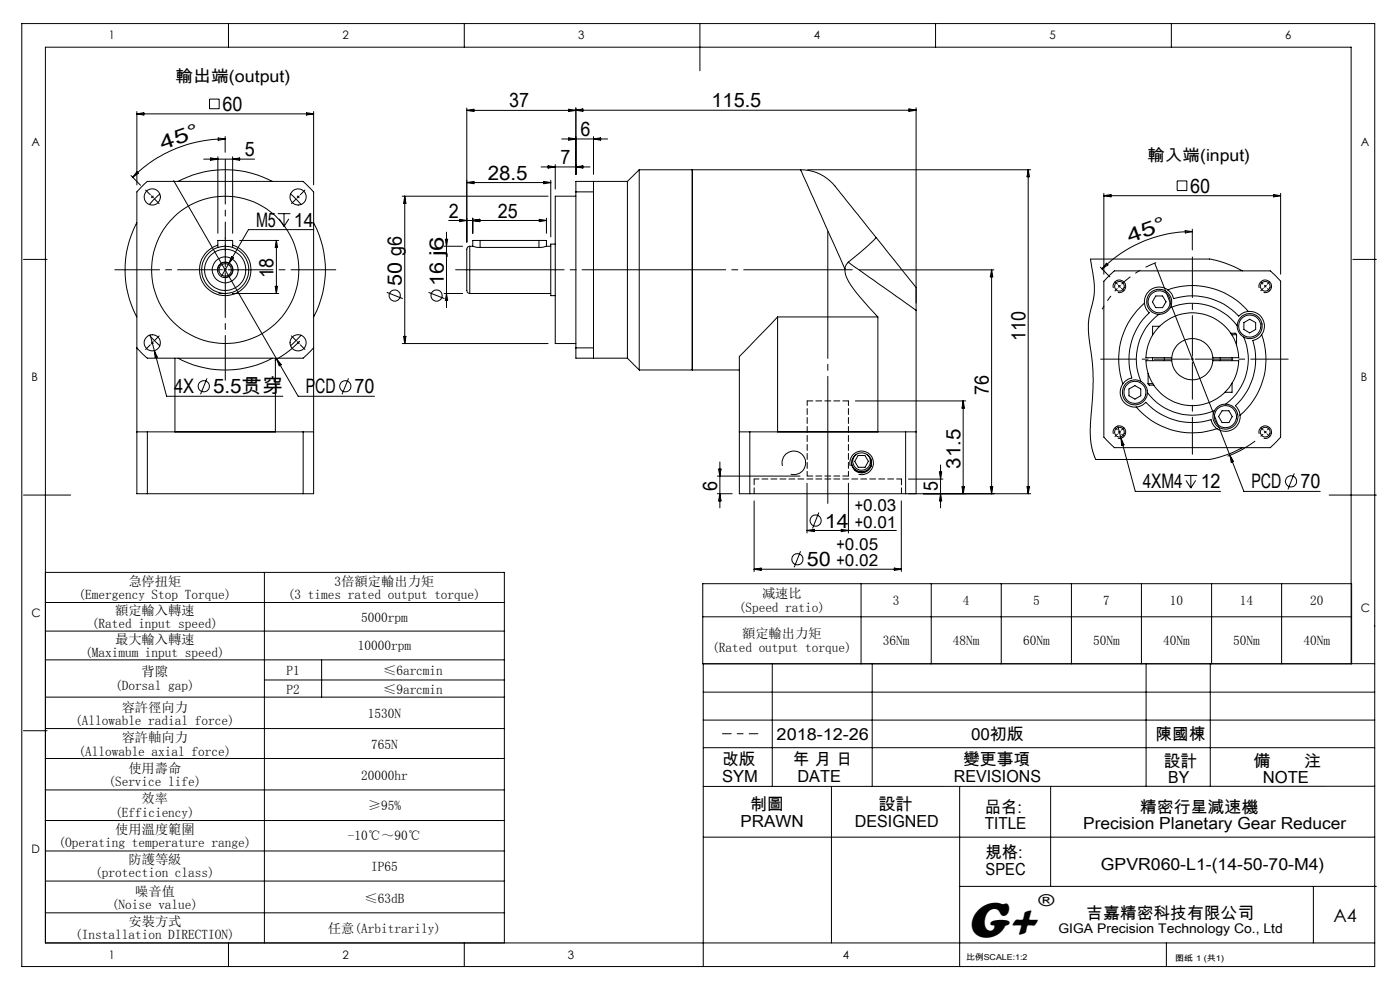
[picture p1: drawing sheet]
<svg xmlns="http://www.w3.org/2000/svg" width="297mm" height="210mm" viewBox="0 0 297 210" stroke-linecap="round" stroke-linejoin="round" font-family="sans-serif">
<g fill="none" stroke="#000" stroke-width=".21">
<path d="M4.6 5h287v200h-287zM48.5 5v5M98.5 5v5M148.5 5v10M198.5 5v5M248.5 5v5M27.8 37.2l2 2.1M29 23.7v15.5M29 24.2h37.5M29 24.2l1.5-.3v.5zM29.1 36.4l.3 .4-1.2 .8zM36.8 38.3l21.9 37.9"/>
<path d="M37.8 38.5a21.4 21.4 0 0 1 20 0M43.2 33.8h10.8M44.4 21h2.1v2.1h-2.1zM44.7 33.5l1.5 .3-1.5 .2zM46.2 33.3v16.2M46.3 29.3l1.5 .2-1.5 .3zM47.8 29.5a27.5 27.5 0 0 0-19.6 8.1M47.8 29v3.3M49.4 33.3v16.2M49.4 33.8l1.4-.3v.5zM65 23.9l1.5 .3-1.5 .2zM66.5 23.7v15.5"/>
<path d="M99 22.9v28.5M99 23.4h23.2M99 23.4l1.5-.2v.5zM99 38.7l1.5-.2v.5zM99 38.7h17.8M114.8 35.4h10.4M115.4 38.5l1.4 .2-1.4 .3zM116.3 35.2l1.5 .2-1.5 .3zM116.8 38.2v12.1M117.8 34.9v5.2M119.2 29.5h9.7M120.6 23.2l1.6 .2-1.6 .3z"/>
<path d="M120.6 29.2l1.6 .3-1.6 .2zM122.2 35.4l1.4-.2v.5zM122.2 22.9v14.1M122.2 23.4l1.4-.3v.5zM122.2 23.4h72.1M125.9 29v8M125.9 29.5l1.5-.3v.5zM125.9 38.5v2.2M133.1 38.5v37.5M133.1 38.5h-10.9v2.2M135.6 36v42.5M135.6 36h34.2l9.4 21.1"/>
<path d="M135.6 36l-2.5 2.5M146.9 36v42.5zM169.9 36a10.2 10.2 0 0 1 8.4 4.9l7.5 9.5M171.3 36h47.4M192.8 23.1l1.5 .3-1.5 .2zM194.3 22.9v41.4M218.1 36v68.7M218.1 36l.3 1.5h-.5zM249.7 38.4h2.1v2h-2.1zM5 55h5M29 47.2a21.2 21.2 0 0 0 0 20M33.9 41.2l-2.2 2.2"/>
<path d="M46.2 52a5.5 5.5 0 0 0-2.9 8.4 5.5 5.5 0 0 0 8.9 0 5.5 5.5 0 0 0-2.8-8.4M46.2 52.5v-1.5h3.2v1.5M46.3 57.6a1.56 1.56 0 0 1 1.4-1.9 1.56 1.56 0 0 1 1.7 1.7 1.56 1.56 0 0 1-2 1.4M49.1 54.5l.4 .2-1 1.2zM50.8 51h8.3M58.6 51v11.3M58.6 51l.3 1.5h-.5zM58.9 45.3h2.7M59.2 46.4l1.1 1.6M60.3 45.3v2.7M61.3 46.4l-1 1.6M61.6 41.2l2.3 2.2"/>
<path d="M66.5 47.2a21.2 21.2 0 0 1 0 20M66.6 48.7h-13.9l-5.7 9.9M85.3 41.6h31M85.9 41.6v31.3M85.9 41.6l.2 1.5h-.5zM94.2 52.2h3.9M94.5 50.8h.5l-.3 1.4zM94.7 49.2v16.1M95.2 46.8h20.7M97.5 46.5l1.5 .3-1.5 .2zM99.7 52.2a.9 .9 0 0 0-.7 1.3v8.1a.66 .66 0 0 0 .7 .7M99.7 52.2v10.1"/>
<path d="M99.7 52.2h.6M100.3 52.2l1.5 .3M100.3 46.3v3.2M100.3 46.8l1.5-.3v.5zM101.8 51h-1.5v1.2M101.8 51h12.5M101.8 52.5h12.5M101.8 51v1.5M114.3 51h1.6v1.2h.9M114.3 51v1.5M114.4 46.5l1.5 .3-1.5 .2zM115.9 52.2l-1.6 .3"/>
<path d="M115.9 46.3v3.2M117.8 51.8h-1v10.9h1M122.2 41.6h-4.4v31.3h4.4M122.2 40.7v33.1M122.2 40.7h3.7M125.9 40.7v33.1M179.2 57.1a5.2 5.2 0 0 0 1.4 3.5 58.2 58.2 0 0 0 5.6 6.6M180 55.6l-.5 .5-.3 1M180 55.6l14.3 10.2M182.3 57.2h28.6M185.8 50.4a35.5 35.5 0 0 1-5.8 5.2M185.8 50.4l7.9 9.8a2.54 2.54 0 0 1 .6 2.5v3.1"/>
<path d="M210.4 57.2v47.5M210.4 57.2l.2 1.5h-.5zM233.4 56.7l2 2M234.2 41.5l1.5-.2v.5zM234.2 41v17.2M234.2 41.5h37.5M234.7 55.8l.4 .4-1.3 .8zM235.5 58.2l.9-.7h33.1l1.4 1.3 .8 .8v33.1l-1.6 1.7-.6 .6h-33.1l-1.7-1.7-.5-.6v-33.1zM245 55.8l15.9 40.8M251.4 48.9l1.5 .2-1.4 .3zM252.9 49.1a27 27 0 0 0-19.1 7.9M252.9 48.6v4.4"/>
<path d="M263.6 57.5a20.3 20.3 0 0 0-7-2.5h-25.2l.7 4.6 .1 2.5-1.3 6.4 .1 2.7 .7 5 .2 3.9-.1 3.9-.5 5.9v3l.3 2.2 .8 2.4h24.2a21.7 21.7 0 0 0 7-2.5M270.2 41.3l1.5 .2-1.5 .3zM271.7 41v17.2M287 55h5M29 73.8l2.3 2.2h33l2.2-2.2M31.7 71.1l2.2 2.2M31.9 71l.8 3.4M32.1 72.5l.2 .2M32.3 72.7l.2 .2M32.3 72.7l-.2 .2M32.5 72.5l-.2 .2M32.7 74.4l2.6 9.7h24.7"/>
<path d="M32.7 74.4l.7 1.4-.5 .1zM37.1 76v15.6M37.8 76a21.1 21.1 0 0 0 20 0M46.5 62.3h1.3M49.3 62.3h9.8M58.4 60.7h.5l-.3 1.6zM58.4 76v15.6M58.7 76.2l4.6 7.9h16.1M58.7 76.2l1 1.2-.5 .2zM63.6 72.3a21.5 21.5 0 0 1-5.3 4.1M63.9 71.1l-2.3 2.2M82.1 62l3.3 1.4"/>
<path d="M85.3 72.9h31M85.6 71.4h.5l-.2 1.5zM90.9 62l3.4 1.4M94.2 62.3h3.9M94.7 62.3l.3 1.4h-.5zM99.7 62.3h17.1M122.2 73.8v2.2h10.9M122.2 73.8h3.7M125.9 73.8v2.2M133.1 76l2.5 2.5M135.6 78.5h21.2M165 67.2l-8.2 8.4v29.1h2.3"/>
<path d="M165 67.2h21.2M165 67.2v24.4M186.2 67.2v24.4M194.3 65.8v38.9h-2.2M236.2 61.1a1.34 1.34 0 0 1 1.2-1.7 1.34 1.34 0 0 1 1.4 1.5 1.34 1.34 0 0 1-1.7 1.1M237.2 60.5l.3 .2M237.5 60.7l-.3 .3M237.5 60.7l.2 .3M237.7 60.5l-.2 .2M242.8 64.3a15.7 15.7 0 0 0-4.6 17.1M242.8 64.3a3.1 3.1 0 0 0 1 2 13.4 13.4 0 0 0-3.7 13.9 3.5 3.5 0 0 0-1.9 1.2M243.6 79.2v2.2"/>
<path d="M244.5 75.9v.6M245.2 62.8h1.4l.8 1.2-.8 1.3h-1.4l-.7-1.3zM245.9 66.7a11.9 11.9 0 0 0-3.9 14.2M246 69.2h-1.5v1.9M247 75.9v.6M247.7 61.5a3.1 3.1 0 0 0-3.4-.2 3.1 3.1 0 0 0-1.5 3M247.7 61.5a15.7 15.7 0 0 1 17.1 4.6M247.7 61.5a2.84 2.84 0 0 1 1.3 1.9 13.5 13.5 0 0 1 13.8 3.7 3.3 3.3 0 0 1 2-1M248.2 65.3a11.9 11.9 0 0 1 14.3 3.8M248.6 76.5a4.4 4.4 0 0 0 4.3 4.1 4.4 4.4 0 0 0 4.4-4.1M248.6 76.5h-5.5a9.8 9.8 0 0 0 9.8 9.5 9.8 9.8 0 0 0 9.9-9.5h-5.5M248.6 75.9h-5.5a9.8 9.8 0 0 1 9.8-9.6 9.8 9.8 0 0 1 9.9 9.6h-5.5"/>
<path d="M248.6 75.9a4.4 4.4 0 0 1 4.3-4.1 4.4 4.4 0 0 1 4.4 4.1M248.6 75.9v.6M257.3 75.9v.6M258.9 75.9v.6M261.1 70.7h1l.2 .3M261.3 71h1M261.4 75.9v.6M262.3 71v2.2M263.8 71.5a11.9 11.9 0 0 1-3.8 14.2M263.9 68.4l1.2-.7 1.3 .7v1.5l-1.3 .7-1.2-.7zM264.8 66.1a3.1 3.1 0 0 1 3 1.5 3.1 3.1 0 0 1-.1 3.4M267.1 61.1a1.34 1.34 0 0 1 1.2-1.7 1.34 1.34 0 0 1 1.5 1.5 1.34 1.34 0 0 1-1.7 1.1"/>
<path d="M267.7 71a15.5 15.5 0 0 1-4.6 17.1M267.7 71a3.1 3.1 0 0 1-1.9 1.2 13.5 13.5 0 0 1-3.7 13.9 3.3 3.3 0 0 1 1 2M29 91.6h2.3M31.3 91.6h33M31.3 91.6v13.1M43.9 80.2l-1.4 3.4M64.3 91.6h2.2M64.3 91.6v13.1M73.9 80.2l-1.3 3.4M152.4 99.5h.6l-.3 1.5zM152.7 98v9.7M156.8 91.6h2.3"/>
<path d="M159.1 91.6h33M159.1 91.6v13.1M166 98.8a2.51 2.51 0 0 1 2.2-3.1 2.51 2.51 0 0 1 2.7 2.7 2.51 2.51 0 0 1-3.2 2.2M180.4 98.8a2.5 2.5 0 0 1 2.2-3.1 2.5 2.5 0 0 1 2.7 2.7 2.5 2.5 0 0 1-3.2 2.2M180.7 98.5a2.18 2.18 0 0 0 1.9 1.5 2.18 2.18 0 0 0 2.2-1.2M181.3 99.7l.9 .4 1.2 .1M181.5 85h23.4M181.6 96.4a1.88 1.88 0 0 0-.2 2.8 1.88 1.88 0 0 0 2.7 0 1.88 1.88 0 0 0-.1-2.8M182 96.6h1.5l.7 1.3-.7 1.2h-1.4l-.8-1.2zM184.7 97.4v1.6M192.1 91.6h2.2M192.1 91.6v13.1"/>
<path d="M199.5 98.6v9.1M204.3 85v19.7M204.3 85l.3 1.6h-.5zM236.2 92a1.33 1.33 0 0 1 1.1-1.7 1.33 1.33 0 0 1 1.5 1.5 1.33 1.33 0 0 1-1.7 1.1M237.1 90.4l.7 2.5M237.8 92.9l3 11.3h18.1M237.8 92.9l.6 1.5-.5 .1zM238.2 81.4a3.1 3.1 0 0 0-.1 3.4 3.1 3.1 0 0 0 3 1.6M239.5 82.5l1.3-.7 1.2 .7v1.5l-1.2 .7-1.3-.7zM241.1 86.4a15.6 15.6 0 0 0 17.1 4.5M241.1 86.4a3.1 3.1 0 0 0 2-1.1 13.5 13.5 0 0 0 13.8 3.7 3 3 0 0 0 1.3 1.9M243.4 83.3a11.9 11.9 0 0 0 14.2 3.8"/>
<path d="M243.6 81.4l.2 .3h1M243.6 81.4h1M259.3 87.1h1.4l.7 1.3-.7 1.2h-1.4l-.8-1.2zM260.9 96.6l3 7.6h16.2M260.9 96.6l.8 1.3-.5 .2zM261.4 81.3v1.9h-1.5M263.1 88.1a3.1 3.1 0 0 1-1.6 3 3.1 3.1 0 0 1-3.3-.2M266.3 93.5l-.6 .4a20.4 20.4 0 0 1-5.3 2.9M267.1 92a1.33 1.33 0 0 1 1.2-1.7 1.33 1.33 0 0 1 1.4 1.5 1.33 1.33 0 0 1-1.6 1.1M5 105h10M31.3 104.7h-2.3v-64l2.3-2.2h33l2.2 2.2v64h-2.2M31.3 104.7h33"/>
<path d="M152.2 104.7h3.1M152.2 101h17.5M152.7 104.7l.3 1.5h-.6zM159.1 104.7h33M160 106.2v15M169.8 116.9l-1.3 3.4M171.2 102.5v10.6M171.2 112.5h18.9M171.2 112.5l1.5-.2v.5zM173.7 108.7l-1.3 3.4M178.5 112.3l1.5 .2-1.5 .3zM180 102.5v10.6"/>
<path d="M191.2 106.2v15M192.7 104.7h26M192.7 101.6h7.3M199.3 100.1h.5l-.3 1.5zM199.5 104.7l.3 1.5h-.5zM204.1 103.2h.5l-.3 1.5zM210.1 103.2h.5l-.2 1.5zM217.9 103.2h.5l-.3 1.5zM251.2 100.9h2.8M251.6 101.9l1 1.6M252.6 100.9v2.6M253.6 101.9l-1 1.6"/>
<path d="M274.6 100.4l-1.4 3.4M282 105h10M9.6 121.4h97.4v78.6M9.6 127.8h97.4M9.6 133.9h97.4M9.6 140h97.4M56.1 121.4v78.6M68.2 140v7.9M149.1 130.8h137.6M160 120.7h31.2M160 120.7l1.5-.2v.5zM182.7 123.8v17"/>
<path d="M189.7 120.5l1.5 .2-1.5 .3zM197.6 123.8v17M212.4 123.8v17M227.3 123.8v17M242.1 123.8v17M257 123.8v17M271.9 123.8v17M5 155h5M9.6 147.9h97.4M9.6 154.5h97.4M56.1 144.2h50.9M149.2 152.7h142.4"/>
<path d="M149.2 146.8h142.4M149.2 140.8v64.2M149.2 158.6h142.4M163.8 140.8v26M185 140.8v26M243.1 140.8v26M256.8 140.8v26M286.6 140.8v-130.8h-277v190h282M291.6 140.8h-142.5v-17h137.6v17M9.6 160.9h97.4M9.6 167.6h97.4M9.6 174.1h97.4"/>
<path d="M149.2 177.6h142.4M176.4 166.8v33.2M203.6 166.8v38.2M222.9 166.8v21.2M291.6 166.8h-142.4M9.6 180.5h97.4M9.6 186.9h97.4M9.6 193.6h97.4M203.6 188h88.4M278.6 188v12M48.5 200v5M98.5 200v5"/>
<path d="M247.4 200v5"/>
<circle cx="32.3" cy="41.8" r="1.74"/>
<circle cx="47.8" cy="57.2" r="1.31"/>
<circle cx="47.8" cy="57.2" r="5"/>
<circle cx="47.8" cy="57.2" r="1.66"/>
<circle cx="47.8" cy="57.2" r="15.6"/>
<circle cx="47.8" cy="57.2" r="4.4"/>
<circle cx="47.8" cy="57.2" r="2.74"/>
<circle cx="63.3" cy="41.8" r="1.71"/>
<circle cx="32.3" cy="72.7" r="1.71"/>
<circle cx="63.2" cy="72.7" r="1.72"/>
<circle cx="83.7" cy="62.7" r="1.18"/>
<circle cx="92.6" cy="62.7" r="1.18"/>
<circle cx="237.5" cy="60.7" r="1.03"/>
<circle cx="245.9" cy="64" r="2.34"/>
<circle cx="245.9" cy="64" r="2.66"/>
<circle cx="265.1" cy="69.2" r="2.65"/>
<circle cx="265.1" cy="69.2" r="2.35"/>
<circle cx="268.4" cy="60.7" r="1.03"/>
<circle cx="43.2" cy="81.9" r="1.18"/>
<circle cx="73.3" cy="81.9" r="1.18"/>
<circle cx="182.8" cy="98.2" r="2.13"/>
<circle cx="237.5" cy="91.7" r="1.03"/>
<circle cx="240.8" cy="83.2" r="2.67"/>
<circle cx="240.8" cy="83.2" r="2.34"/>
<circle cx="260" cy="88.4" r="2.65"/>
<circle cx="260" cy="88.4" r="2.34"/>
<circle cx="268.4" cy="91.7" r="1.03"/>
<circle cx="169.2" cy="118.6" r="1.19"/>
<circle cx="173" cy="110.4" r="1.18"/>
<circle cx="273.9" cy="102.1" r="1.19"/>
</g>
<path d="M237.1 61.2a21.9 21.9 0 0 0-3.3 4.4" fill="none" stroke="#000" stroke-width=".21" stroke-dasharray="30.5 1.3 1.3 1.3" stroke-dashoffset="29.6" stroke-linecap="butt"/>
<path d="M237.9 60.3a21.9 21.9 0 0 1 7.4-4.6" fill="none" stroke="#000" stroke-width=".21" stroke-dasharray="30.5 1.3 1.3 1.3" stroke-dashoffset="28" stroke-linecap="butt"/>
<g fill="none" stroke="#000" stroke-width=".21" stroke-dasharray="30.5 1.3 1.3 1.3" stroke-linecap="butt">
<path d="M32.3 41.8l-.2 .2M32.3 41.8l.2-.3M63.3 41.8l-.3-.3M63.3 41.8l.2 .2M63.3 72.7l.2-.2M63.3 72.7l-.3 .2M268 60.3l-.6-.5M268.4 60.7l-.2-.2M268.4 60.7l.2 .2M268.9 61.2l.4 .5M237.1 91.2l-.5-.5M237.5 91.6l.2 .3"/>
<path d="M237.5 91.6l-.2-.2M237.9 92.1l.6 .5M268 92.1l-.6 .5M268.4 91.6l.2-.2M268.4 91.6l-.2 .3M268.9 91.2l.4-.5"/>
</g>
<path d="M47.8 50.5v4.1" fill="none" stroke="#000" stroke-width=".21" stroke-dasharray="30.5 1.3 1.3 1.3" stroke-dashoffset="30.3"/>
<path d="M96.6 57.2h84.2" fill="none" stroke="#000" stroke-width=".21" stroke-dasharray="30.5 1.3 1.3 1.3" stroke-dashoffset="7.4"/>
<path d="M175.6 106.8v-57.7" fill="none" stroke="#000" stroke-width=".21" stroke-dasharray="30.5 1.3 1.3 1.3" stroke-dashoffset="3.5"/>
<path d="M153.3 155.6h7.5" fill="none" stroke="#000" stroke-width=".21" stroke-dasharray="30.5 1.3 1.3 1.3" stroke-dashoffset="28.6"/>
<path d="M160 104.7v-3.1M191.2 101.6v3.1" fill="none" stroke="#000" stroke-width=".21" stroke-dasharray="1.3 .6"/>
<path d="M171.2 85h8.8M171.2 101h8.8" fill="none" stroke="#000" stroke-width=".21" stroke-dasharray="1.3 .6" stroke-dashoffset=".1"/>
<path d="M171.2 85v16M180 101v-16M191.2 101.6h-31.2" fill="none" stroke="#000" stroke-width=".21" stroke-dasharray="1.3 .6" stroke-dashoffset=".3"/>
<g fill="none" stroke="#000" stroke-width=".21" stroke-dasharray="30.5 1.3 1.3 1.3">
<path d="M31.9 41.3l-1-1M32.3 41.8l-.2-.3M32.3 41.8l.2 .2M32.8 42.2l1 1M47.8 57.2v-.3M47.8 57.2h-.3M47.8 57.2v.3M47.8 57.2h.3M62.8 42.2l-1 1M63.3 41.8l.2-.3M63.3 41.8l-.3 .2M63.7 41.3l1-1"/>
<path d="M31.9 73.1l-1 1M32.8 72.3l1-1M62.8 72.3l-1-1M63.3 72.7l.2 .2M63.3 72.7l-.3-.2M63.7 73.1l1 1M237 60.3l-.5-.5M237.9 61.2l.5 .5M253 76.2v-.3M253 76.2h-.4M253 76.2v.3M253 76.2h.3"/>
<path d="M268 61.2l-.5 .5M268.4 60.7l.2-.2M268.4 60.7l-.2 .2M268.9 60.3l.5-.5M237 92.1l-.5 .5M237.5 91.6l-.2 .3M237.5 91.6l.2-.2M237.9 91.2l.5-.5M268 91.2l-.5-.5M268.4 91.6l.2 .3M268.4 91.6l-.2-.2M268.9 92.1l.5 .5"/>
</g>
<path d="M253 75.6v-21.1" fill="none" stroke="#000" stroke-width=".21" stroke-dasharray="30.5 1.3 1.3 1.3" stroke-dashoffset="21.9"/>
<path d="M252.3 76.2h-18.8" fill="none" stroke="#000" stroke-width=".21" stroke-dasharray="30.5 1.3 1.3 1.3" stroke-dashoffset="23"/>
<path d="M253 76.8v19.6" fill="none" stroke="#000" stroke-width=".21" stroke-dasharray="30.5 1.3 1.3 1.3" stroke-dashoffset="22.6"/>
<path d="M253.6 76.2h19.7" fill="none" stroke="#000" stroke-width=".21" stroke-dasharray="30.5 1.3 1.3 1.3" stroke-dashoffset="22.5"/>
<path d="M47.2 57.2h-22.8M47.8 56.6v-22.8M47.8 57.9v22.8M48.4 57.2h22.8" fill="none" stroke="#000" stroke-width=".21" stroke-dasharray="30.5 1.3 1.3 1.3" stroke-dashoffset="21"/>
<text font-size="11" x="205.1" y="198.7">G+</text>
<g font-size="4.2">
<text x="47.2" y="23.5">60</text>
<text x="108" y="22.8">37</text>
<text x="150.9" y="22.8">115.5</text>
<text x="123.1" y="28.9">6</text>
<text x="34.5" y="31.8" transform="rotate(-19 34.5 31.8)">4 5 °</text>
<text x="51.9" y="33.1">5</text>
<text x="118.9" y="34.8">7</text>
<text x="103.5" y="38.1">28.5</text>
<text x="252.5" y="40.9">60</text>
<text x="95.2" y="46.2">2</text>
<text x="105.6" y="46.2">25</text>
<text x="54.3" y="48.1">M5</text>
<text x="62.4" y="48.1">14</text>
<text x="239.7" y="51.5" transform="rotate(-20 239.7 51.5)">4 5 °</text>
<text x="58" y="59" transform="rotate(-90 58 59)">18</text>
<text x="85.3" y="60.7" transform="rotate(-90 85.3 60.7)">50 g6</text>
<text x="94.1" y="60.7" transform="rotate(-90 94.1 60.7)">16 j6</text>
<text x="217.6" y="72.4" transform="rotate(-90 217.6 72.4)">110</text>
<text x="37" y="83.4">4X</text>
<text x="45.2" y="83.4">5.5贯穿</text>
<text x="64.9" y="83.4">PCD</text>
<text x="75.2" y="83.4">70</text>
<text x="209.8" y="83.8" transform="rotate(-90 209.8 83.8)">76</text>
<text x="203.8" y="99.4" transform="rotate(-90 203.8 99.4)">31.5</text>
<text x="152.1" y="104" transform="rotate(-90 152.1 104)">6</text>
<text x="198.9" y="104" transform="rotate(-90 198.9 104)">5</text>
<text x="242.4" y="103.6">4XM4</text>
<text x="254.7" y="103.6">12</text>
<text x="265.5" y="103.6">PCD</text>
<text x="275.9" y="103.6">70</text>
<text x="175" y="111.9">14</text>
<text x="171.1" y="120.1">50</text>
</g>
<text font-size="3.9" x="282.9" y="195.5">A4</text>
<g font-size="3.5">
<text x="37.2" y="17.4">輸出端(output)</text>
<text x="243.4" y="34.1">輸入端(input)</text>
<text x="181.4" y="108.4">+0.03</text>
<text x="181.4" y="111.9">+0.01</text>
<text x="177.5" y="116.6">+0.05</text>
<text x="177.5" y="120.1">+0.02</text>
<text x="164.8" y="157">2018-12-26</text>
<text x="206" y="157">00初版</text>
<text x="245.2" y="157">陳國棟</text>
<text x="153.2" y="162.3">改版</text>
<text x="153.2" y="165.8">SYM</text>
<text x="168.2" y="162.3">年 月 日</text>
<text x="169.2" y="165.8">DATE</text>
<text x="202.4" y="165.8">REVISIONS</text>
<text x="204.3" y="162.3">變更事項</text>
<text x="246.9" y="162.6">設計</text>
<text x="247.9" y="166.1">BY</text>
<text x="265.9" y="162.6">備</text>
<text x="267.9" y="166.1">NOTE</text>
<text x="276.6" y="162.6">注</text>
<text x="159.1" y="171.9">制圖</text>
<text x="186.4" y="171.9">設計</text>
<text x="208.9" y="172.4">品名:</text>
<text x="241.8" y="172.4">精密行星減速機</text>
<text x="157.1" y="175.4">PRAWN</text>
<text x="181.3" y="175.4">DESIGNED</text>
<text x="208.9" y="175.9">TITLE</text>
<text x="229.8" y="175.9">Precision Planetary Gear Reducer</text>
<text x="209.1" y="182.1">規格:</text>
<text x="209.1" y="185.6">SPEC</text>
<text x="233.5" y="184.5">GPVR060-L1-(14-50-70-M4)</text>
<text x="220.3" y="192.2">®</text>
<text x="230.5" y="194.8">吉嘉精密科技有限公司</text>
</g>
<g font-size="2.8">
<text x="27.2" y="124.2">急停扭矩</text>
<text x="71" y="124.2">3倍額定輸出力矩</text>
<text x="16.6" y="127">(Emergency Stop Torque)</text>
<text x="24.4" y="130.4">額定輸入轉速</text>
<text x="61.1" y="127">(3 times rated output torque)</text>
<text x="76.6" y="131.8">5000rpm</text>
<text x="156.7" y="129.7">(Speed ratio)</text>
<text x="161.7" y="126.9">减速比</text>
<text x="189.4" y="128.3">3</text>
<text x="204.3" y="128.3">4</text>
<text x="219.2" y="128.3">5</text>
<text x="234" y="128.3">7</text>
<text x="248.2" y="128.3">10</text>
<text x="263.1" y="128.3">14</text>
<text x="277.9" y="128.3">20</text>
<text x="19.5" y="133.3">(Rated input speed)</text>
<text x="24.4" y="136.5">最大輸入轉速</text>
<text x="75.9" y="137.9">10000rpm</text>
<text x="157.4" y="135.4">額定輸出力矩</text>
<text x="187.3" y="136.8">36Nm</text>
<text x="202.2" y="136.8">48Nm</text>
<text x="217" y="136.8">60Nm</text>
<text x="231.9" y="136.8">50Nm</text>
<text x="246.8" y="136.8">40Nm</text>
<text x="261.6" y="136.8">50Nm</text>
<text x="276.5" y="136.8">40Nm</text>
<text x="18.1" y="139.3">(Maximum input speed)</text>
<text x="30.1" y="143.5">背隙</text>
<text x="60.7" y="143.1">P1</text>
<text x="81.3" y="143.1">≤6arcmin</text>
<text x="151.1" y="138.2">(Rated output torque)</text>
<text x="24.4" y="146.3">(Dorsal gap)</text>
<text x="60.7" y="147.2">P2</text>
<text x="81.3" y="147.2">≤9arcmin</text>
<text x="15.9" y="153.8">(Allowable radial force)</text>
<text x="25.8" y="151">容許徑向力</text>
<text x="78" y="152.4">1530N</text>
<text x="16.6" y="160.3">(Allowable axial force)</text>
<text x="25.8" y="157.5">容許軸向力</text>
<text x="78.7" y="158.9">765N</text>
<text x="23" y="166.8">(Service life)</text>
<text x="27.2" y="164">使用壽命</text>
<text x="76.6" y="165.4">20000hr</text>
<text x="24.4" y="173.2">(Efficiency)</text>
<text x="30" y="170.4">效率</text>
<text x="78" y="171.8">≥95%</text>
<text x="12.4" y="179.7">(Operating temperature range)</text>
<text x="24.4" y="176.9">使用溫度範圍</text>
<text x="73.8" y="178.3">-10℃～90℃</text>
<text x="27.2" y="183.3">防護等級</text>
<text x="78.7" y="184.7">IP65</text>
<text x="20.2" y="186.1">(protection class)</text>
<text x="28.7" y="190">噪音值</text>
<text x="77.3" y="191.4">≤63dB</text>
<text x="23.7" y="192.9">(Noise value)</text>
<text x="27.2" y="196.4">安裝方式</text>
<text x="69.6" y="197.8">任意(Arbitrarily)</text>
<text x="224.5" y="197.8">GIGA Precision Technology Co., Ltd</text>
<text x="16" y="199.2">(Installation DIRECTION)</text>
</g>
<g font-size="2.5">
<text x="23.1" y="8.4">1</text>
<text x="72.7" y="8.4">2</text>
<text x="122.7" y="8.4">3</text>
<text x="172.7" y="8.4">4</text>
<text x="222.7" y="8.4">5</text>
<text x="272.7" y="8.4">6</text>
<text x="6.7" y="30.9">A</text>
<text x="288.7" y="30.9">A</text>
<text x="6.7" y="80.9">B</text>
<text x="288.7" y="80.9">B</text>
<text x="6.7" y="130.9">C</text>
<text x="288.7" y="129.9">C</text>
<text x="6.7" y="180.9">D</text>
<text x="23.1" y="203.4">1</text>
<text x="72.7" y="203.4">2</text>
<text x="120.5" y="203.4">3</text>
<text x="178.8" y="203.4">4</text>
</g>
<g font-size="1.7">
<text x="204.9" y="203.7">比例SCALE:1:2</text>
<text x="249.3" y="203.8">图纸 1 (共1)</text>
</g>
</svg>
